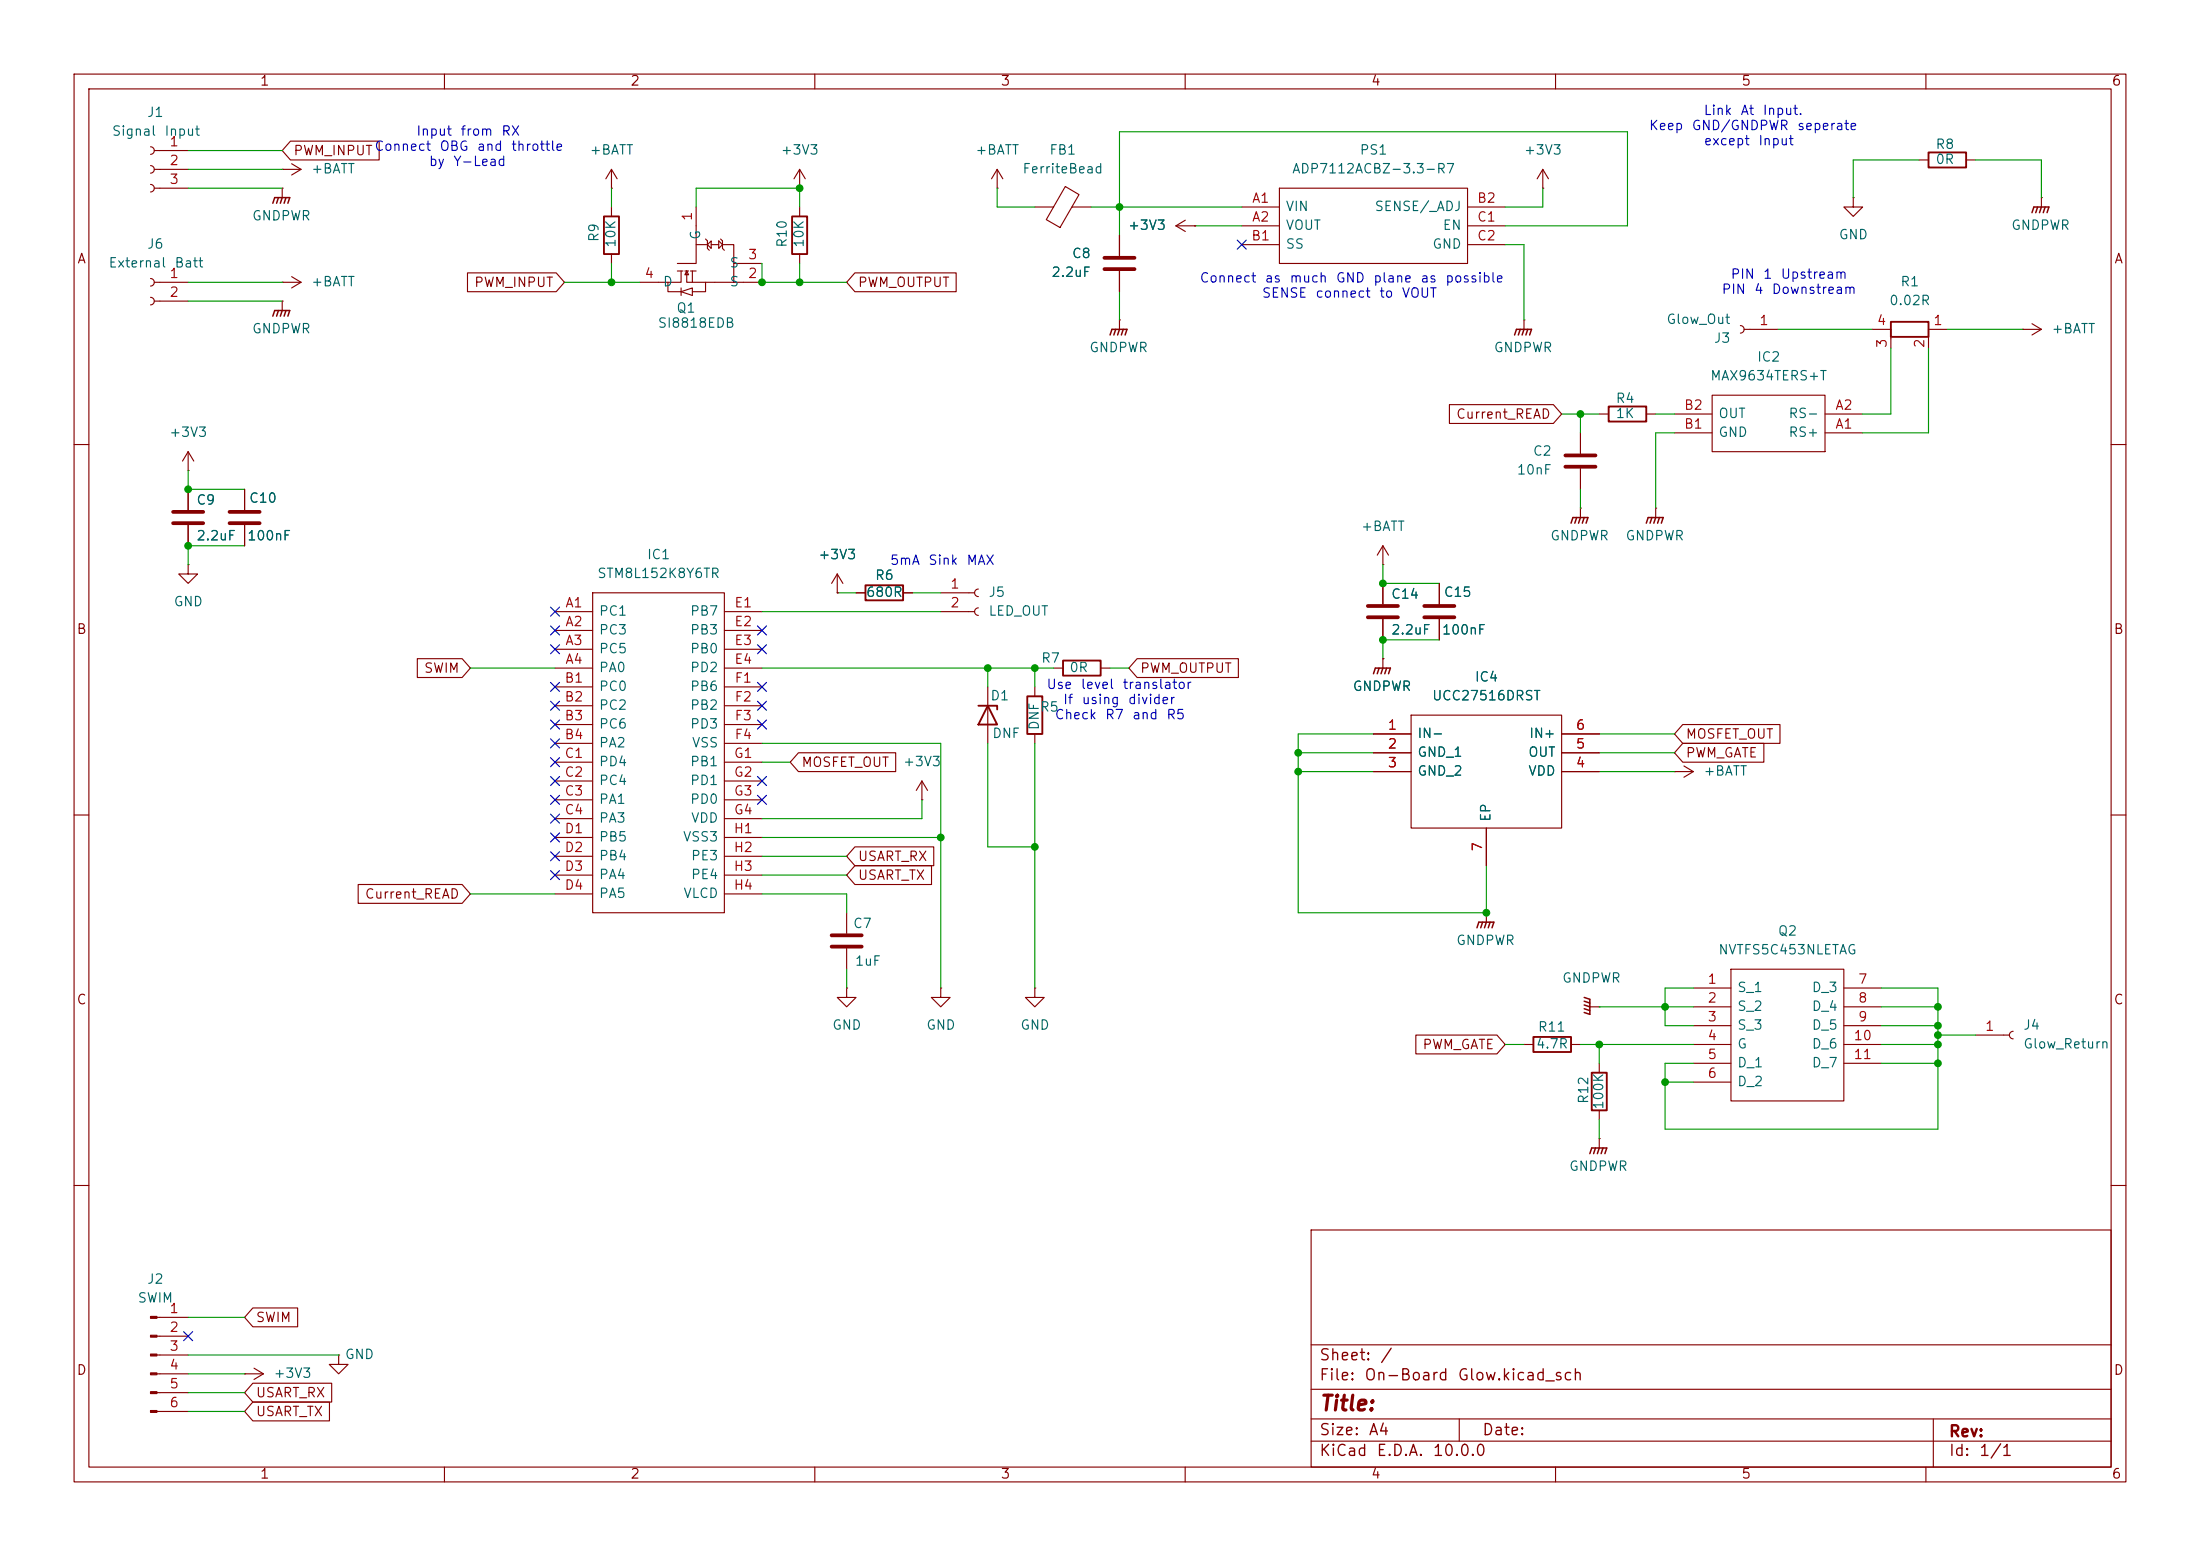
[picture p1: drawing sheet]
<svg xmlns="http://www.w3.org/2000/svg" width="297mm" height="210mm" viewBox="0 0 297 210" stroke-linecap="round" stroke-linejoin="round" font-family="sans-serif">
<g fill="none" stroke="#840000" stroke-width=".15">
<path d="M10 10h277v190h-277zM12 12h273v186h-273zM20.3 19.8a.51 .51 0 0 1 .5 .5 .51 .51 0 0 1-.5 .5M39.2 19h12v2.6h-12l-1.1-1.3zM60 10v2M110 10v2M160 10v2M210 10v2M260 10v2M20.3 37.6a.51 .51 0 0 1 .5 .5 .51 .51 0 0 1-.5 .5M20.3 22.4a.51 .51 0 0 1 .5 .5 .51 .51 0 0 1-.5 .5M20.3 24.9a.51 .51 0 0 1 .5 .5 .51 .51 0 0 1-.5 .5"/>
<path d="M20.8 38.1h4.6M20.8 20.3h4.6M20.8 22.9h4.6M20.8 25.4h4.6M38.1 22.9h.1M38.1 25.4h.1M38.1 38.1h.1M38.1 38.1h2.5M38.1 25.4v1.3M38.1 22.9h2.5M39.4 22.1l1.2 .8M39.4 37.3l1.2 .8"/>
<path d="M40.6 22.9l-1.2 .7M40.6 38.1l-1.2 .8M63.1 36.8h12l1.1 1.3-1.1 1.3h-12zM82.5 25.4h.1M82.5 22.9l-.7 1.2M82.5 22.9l.8 1.2M82.5 22.9v2.5M82.5 27.9v1.3M82.5 34.3v1.3M90.2 38.1v1.3h1.7M91.4 36.6h.8M91.9 36.6v1.5h-5.5"/>
<path d="M91.9 39.4l1.6-.5v1zM91.9 38.9v1M92.5 36.6h.5M92.7 36.6l.3 .5h-.5zM92.7 36.6v1.5h.8M93.2 36.6h.8M93.5 36.6v1.5h9.4M94 27.9v7.7h-2.6M94 33h1.5M95.2 38.1v1.3h-1.7M95.2 32.3l.3 .2v1l.3 .3M96 32.5v1l-.5-.5z"/>
<path d="M96 33h1M97 32.5l.5 .5-.5 .5zM97.3 32.3l.2 .2v1l.3 .3M97.5 33h1.6v5.1M99.1 35.6h3.8M107.9 25.4h.1M107.9 22.9v2.5M107.9 27.9v1.3M107.9 34.3v1.3M107.9 22.9l-.7 1.2M107.9 22.9l.8 1.2M115.4 36.8h13.7v2.6h-13.7l-1.1-1.3z"/>
<path d="M134.6 25.4h.1M134.6 22.9l-.7 1.2M134.6 22.9l.8 1.2M134.6 22.9v2.5M139.7 27.9h2.5M143.8 25.2l1.9 1.1-2.6 4.4-1.9-1.1zM144.7 27.9h2.6M151.1 31.8v2.7M151.1 36.6v2.8M158.7 30.5l1.3 .7M158.7 30.5h2.6M160 29.7l-1.3 .8"/>
<path d="M161.3 30.5h.1M167.6 30.5h5.1M167.6 33h5.1M167.6 27.9h5.1M172.7 25.4h25.4v10.2h-25.4zM198.1 30.5h5.1M198.1 33h5.1M198.1 27.9h5.1M208.3 25.4h.1M208.3 22.9l-.8 1.2M208.3 22.9l.7 1.2M208.3 22.9v2.5"/>
<path d="M250.2 26.7v1.2h1.3l-1.3 1.3-1.3-1.3h1.3M250.2 26.7h.1M259.1 21.6h1.2M265.4 21.6h1.3M275.6 26.7h.1M275.6 26.7v1.2M20.3 40.1a.51 .51 0 0 1 .5 .5 .51 .51 0 0 1-.5 .5M20.8 40.6h4.6M38.1 40.6h.1M38.1 40.6v1.3M151.1 43.2h.1M151.1 43.2v1.3"/>
<path d="M195.7 54.6h14l1.1 1.3-1.1 1.3h-14zM205.7 43.2h.1M205.7 43.2v1.3M213.4 58.4v2.8M215.9 55.9h1.3M222.2 55.9h1.3M226.1 58.4h5M226.1 55.9h5M231.1 53.3h15.3v7.7h-15.3zM234.9 43.9a.51 .51 0 0 1 .6 .6 .51 .51 0 0 1-.6 .5M235.5 44.5h4.5M246.4 58.4h5.1"/>
<path d="M246.4 55.9h5.1M252.7 44.5h2.6v2.5M262.9 44.5h-2.6v2.5M273 44.5h.1M273 44.5h2.6M274.3 43.7l1.3 .8M275.6 44.5l-1.3 .7M10 60h2M25.4 76.2v1.3h1.3l-1.3 1.2-1.3-1.2h1.3M25.4 76.2h.1M25.4 63.5h.1M25.4 61v2.5"/>
<path d="M25.4 66v2.8M25.4 70.9v2.8M25.4 61l-.8 1.2M25.4 61l.8 1.2M33 66v2.8M33 70.9v2.8M113 77.5l-.7 1.2M113 77.5l.8 1.2M113 77.5v2.5M132.1 79.5a.51 .51 0 0 0-.5 .5 .51 .51 0 0 0 .5 .5M186.7 76.2h.1M186.7 73.7v2.5"/>
<path d="M186.7 78.7v2.8M186.7 73.7l-.8 1.2M186.7 73.7l.8 1.2M194.3 78.7v2.8M213.4 68.6h.1M213.4 63.2v2.8M213.4 68.6v1.3M223.5 68.6h.1M223.5 68.6v1.3M285 60h2M56.3 88.9h6.1l1.1 1.3-1.1 1.2h-6.1zM74.9 90.2h5.1"/>
<path d="M74.9 82.6h5.1M74.9 85.1h5.1M74.9 87.6h5.1M74.9 92.7h5.1M74.9 95.3h5.1M74.9 97.8h5.1M80 80h17.8v43.2h-17.8zM97.8 90.2h5.1M97.8 82.6h5.1M97.8 85.1h5.1M97.8 87.6h5.1M97.8 92.7h5.1"/>
<path d="M97.8 95.3h5.1M97.8 97.8h5.1M113 80h.1M115.6 80h1.2M121.9 80h1.3M127 82.6h4.6M127 80h4.6M132.1 82a.51 .51 0 0 0-.5 .6 .51 .51 0 0 0 .5 .5M133.3 92.7v7.6M139.7 92.7v1.3M139.7 99.1v1.2M142.2 90.2h1.3"/>
<path d="M148.6 90.2h1.3M153.5 88.9h13.7v2.5h-13.7l-1.1-1.2zM185.4 99.1h5.1M186.7 88.9h.1M186.7 83.6v2.8M186.7 88.9v1.3M190.5 96.5h20.3v15.3h-20.3zM194.3 83.6v2.8M210.8 99.1h5.1M227.2 97.8h13.1v2.5h-13.1l-1.1-1.2zM10 110h2M48.4 119.4h14l1.1 1.3-1.1 1.2h-14z"/>
<path d="M74.9 100.3h5.1M74.9 102.9h5.1M74.9 105.4h5.1M74.9 108h5.1M74.9 110.5h5.1M74.9 113h5.1M74.9 115.6h5.1M74.9 118.1h5.1M97.8 100.3h5.1M97.8 102.9h5.1M97.8 105.4h5.1M97.8 108h5.1"/>
<path d="M97.8 110.5h5.1M97.8 113h5.1M97.8 115.6h5.1M97.8 118.1h5.1M107.8 101.6h13.1v2.5h-13.1l-1.1-1.2zM115.4 116.8h10.4v2.6h-10.4l-1.1-1.3zM115.4 114.3h10.7v2.5h-10.7l-1.1-1.2zM124.5 108h.1M124.5 105.4l-.8 1.3M124.5 105.4l.7 1.3M124.5 105.4v2.6M185.4 101.6h5.1"/>
<path d="M185.4 104.1h5.1M200.7 111.8v5M210.8 101.6h5.1M210.8 104.1h5.1M226.1 104.1h.1M226.1 104.1h2.5M227.2 100.3h10.9v2.6h-10.9l-1.1-1.3zM227.3 103.4l1.3 .7M228.6 104.1l-1.3 .8M285 110h2M74.9 120.7h5.1M97.8 120.7h5.1"/>
<path d="M114.3 133.4v1.2h1.3l-1.3 1.3-1.3-1.3h1.3M114.3 133.4h.1M114.3 123.2v2.8M114.3 128v2.8M127 133.4v1.2h1.3l-1.3 1.3-1.3-1.3h1.3M127 133.4h.1M139.7 133.4v1.2h1.3l-1.3 1.3-1.3-1.3h1.3M139.7 133.4h.1M191.1 139.7h11l1.1 1.3-1.1 1.2h-11zM200.7 123.2h.1M200.7 123.2v1.3M214.6 135.9h1.3"/>
<path d="M215.9 135.9h.1M228.6 135.9h5.1M228.6 133.4h5.1M228.6 138.4h5.1M233.7 130.8h15.2v17.8h-15.2zM248.9 135.9h5.1M248.9 133.4h5.1M248.9 138.4h5.1M266.7 139.7h4.6M271.8 139.2a.51 .51 0 0 0-.5 .5 .51 .51 0 0 0 .5 .5M205.7 141h1.3M212.1 141h1.3"/>
<path d="M215.9 153.7h.1M215.9 143.5v1.3M215.9 149.9v1.2M215.9 153.7v1.2M228.6 141h5.1M228.6 143.5h5.1M228.6 146.1h5.1M248.9 141h5.1M248.9 143.5h5.1M10 160h2M21.2 177.8h4.2M34.1 176.5h6.1v2.6h-6.1l-1.1-1.3z"/>
<path d="M177 166h108v32h-108zM285 160h2M21.2 180.3h4.2M21.2 182.9h4.2M21.2 185.4h4.2M21.2 188h4.2M21.2 190.5h4.2M33 185.4h.1M33 185.4h2.6M34.1 186.7h10.7v2.5h-10.7l-1.1-1.2zM34.1 189.2h10.4v2.6h-10.4l-1.1-1.3zM34.3 184.7l1.3 .7"/>
<path d="M35.6 185.4l-1.3 .8M45.7 182.9v1.3h1.3l-1.3 1.2-1.3-1.2h1.3M45.7 182.9h.1M60 198v2M110 198v2M160 198v2M177 194.5h108M177 191.5h108M177 187.5h108M177 181.5h108M197 191.5v3M210 198v2"/>
<path d="M260 198v2M261 191.5v6.5"/>
</g>
<g fill="#840000" stroke="#840000" stroke-width=".15">
<path d="M20.3 177.7h.9v.2h-.9z"/>
<path d="M20.3 180.2h.9v.3h-.9z"/>
<path d="M20.3 182.8h.9v.2h-.9z"/>
<path d="M20.3 185.3h.9v.2h-.9z"/>
<path d="M20.3 187.8h.9v.3h-.9z"/>
<path d="M20.3 190.4h.9v.2h-.9z"/>
</g>
<g fill="none" stroke="#840000" stroke-width=".2">
<path d="M36.8 27.4l.3-.7h2l-.2 .7M37.6 26.7l-.3 .7M38.1 26.7l-.3 .7M38.6 26.7l-.2 .7M274.3 28.7l.3-.8h2l-.2 .8M275.1 27.9l-.3 .8M275.6 27.9l-.3 .8M276.1 27.9l-.3 .8M36.8 42.7l.3-.8h2l-.2 .8M37.6 41.9l-.3 .8M38.1 41.9l-.3 .8M38.6 41.9l-.2 .8"/>
<path d="M149.9 45.2l.2-.7h2l-.2 .7M150.6 44.5l-.2 .7M151.1 44.5l-.2 .7M151.6 44.5l-.2 .7M204.5 45.2l.2-.7h2.1l-.3 .7M205.2 44.5l-.2 .7M205.7 44.5l-.2 .7M206.2 44.5l-.2 .7M212.1 70.6l.2-.7h2.1l-.3 .7M212.9 69.9l-.3 .7M213.4 69.9l-.3 .7M213.9 69.9l-.3 .7"/>
<path d="M222.2 70.6l.3-.7h2l-.2 .7M223 69.9l-.2 .7M223.5 69.9l-.2 .7M224 69.9l-.2 .7M185.4 90.9l.3-.7h2l-.2 .7M186.2 90.2l-.3 .7M186.7 90.2l-.3 .7M187.2 90.2l-.3 .7M199.4 125.2l.2-.7h2.1l-.3 .7M200.2 124.5l-.3 .7M200.7 124.5l-.3 .7M201.2 124.5l-.3 .7"/>
<path d="M213.9 134.6l.7 .3v2l-.7-.2M213.9 135.1l.7 .3M213.9 135.6l.7 .3M213.9 136.1l.7 .3M214.6 155.7l.3-.8h2l-.2 .8M215.4 154.9l-.3 .8M215.9 154.9l-.3 .8M216.4 154.9l-.2 .8"/>
</g>
<path d="M81.5 29.2h2.1v5.1h-2.1zM106.9 29.2h2.1v5.1h-2.1zM260.3 20.6h5.1v2h-5.1zM217.2 54.9h5v2h-5zM255.3 43.4h5v2.1h-5zM116.8 79h5.1v2h-5.1zM132.1 95.3h2.5v.5M133.3 95.3l1.3 2.5h-2.5zM138.7 94h2v5.1h-2zM143.5 89.2h5.1v2h-5.1zM207 140h5.1v2h-5.1zM214.9 144.8h2v5.1h-2z" fill="none" stroke="#840000" stroke-width=".25"/>
<g fill="none" stroke="#840000" stroke-width=".51">
<path d="M149.1 34.8h4.1M149.1 36.3h4.1M23.4 69.1h4M23.4 70.6h4M31 69.1h4.1M31 70.6h4.1M211.3 61.5h4.1M211.3 63h4.1M184.7 81.8h4M184.7 83.3h4M192.3 81.8h4M192.3 83.3h4"/>
<path d="M112.3 127.8h4M112.3 126.2h4"/>
</g>
<g fill="none" stroke="#009600" stroke-width=".15">
<path d="M25.4 25.4h12.7M25.4 38.1h12.7M25.4 20.3h12.7M25.4 22.9h12.7M76.2 38.1h10.2M82.5 25.4v2.5M82.5 35.6v2.5M94 27.9v-2.5h13.9v2.5M102.9 35.6v2.5h11.4M107.9 35.6v2.5M134.6 25.4v2.5h5.1M147.3 27.9h20.3"/>
<path d="M151.1 39.4v3.8M161.3 30.5h6.3M203.2 30.5h16.5v-12.7h-68.6v14M203.2 33h2.5v10.2M208.3 25.4v2.5h-5.1M259.1 21.6h-8.9v5.1M266.7 21.6h8.9v5.1M25.4 40.6h12.7M210.8 55.9h5.1M213.4 55.9v2.5M223.5 55.9h2.6M226.1 58.4h-2.6v10.2"/>
<path d="M240 44.5h12.7M255.3 47v8.9h-3.8M260.3 47v11.4h-8.8M262.9 44.5h10.1M25.4 63.5v2.5h7.6M33 73.7h-7.6v2.5M186.7 76.2v2.5h7.6M213.4 66v2.6M63.5 90.2h11.4M102.9 90.2h39.3M102.9 82.6h24.1M113 80h2.6"/>
<path d="M123.2 80h3.8M133.3 90.2v2.5M139.7 90.2v2.5M149.9 90.2h2.5M185.4 99.1h-10.1v24.1h25.4v-6.4M194.3 86.4h-7.6v2.5M215.9 99.1h10.2M102.9 118.1h11.4M102.9 113h24.1M102.9 100.3h24.1v33.1M102.9 115.6h11.4M102.9 102.9h3.8"/>
<path d="M124.5 108v2.5h-21.6M133.3 100.3v14h6.4M139.7 100.3v33.1M175.3 104.1h10.1M175.3 101.6h10.1M215.9 104.1h10.2M215.9 101.6h10.2M63.5 120.7h11.4M102.9 120.7h11.4v2.5M114.3 130.8v2.6M215.9 135.9h12.7M228.6 133.4h-3.8v5h3.8"/>
<path d="M254 138.4h7.6M254 133.4h7.6v19h-36.8v-8.9h3.8M254 135.9h7.6M261.6 139.7h5.1M203.2 141h2.5M213.4 141h15.2M215.9 141v2.5M215.9 151.1v2.6M224.8 146.1h3.8M254 141h7.6M254 143.5h7.6M25.4 177.8h7.6"/>
<path d="M25.4 190.5h7.6M25.4 185.4h7.6M25.4 188h7.6M25.4 182.9h20.3"/>
</g>
<g fill="none" stroke="#000084" stroke-width=".15">
<path d="M167 32.4l1.2 1.2M168.2 32.4l-1.2 1.2M74.3 94.6l1.2 1.3M74.3 99.7l1.2 1.2M74.3 97.2l1.2 1.2M74.3 81.9l1.2 1.3M74.3 84.5l1.2 1.2M74.3 92.1l1.2 1.2M74.3 87l1.2 1.2M75.5 94.6l-1.2 1.3M75.5 99.7l-1.2 1.2M75.5 97.2l-1.2 1.2"/>
<path d="M75.5 81.9l-1.2 1.3M75.5 84.5l-1.2 1.2M75.5 92.1l-1.2 1.2M75.5 87l-1.2 1.2M102.3 87l1.2 1.2M102.3 84.5l1.2 1.2M102.3 97.2l1.2 1.2M102.3 94.6l1.2 1.3M102.3 92.1l1.2 1.2M103.5 87l-1.2 1.2M103.5 84.5l-1.2 1.2M103.5 97.2l-1.2 1.2"/>
<path d="M103.5 94.6l-1.2 1.3M103.5 92.1l-1.2 1.2M74.3 117.5l1.2 1.2M74.3 109.9l1.2 1.2M74.3 107.3l1.2 1.3M74.3 115l1.2 1.2M74.3 112.4l1.2 1.2M74.3 102.3l1.2 1.2M74.3 104.8l1.2 1.2M75.5 117.5l-1.2 1.2M75.5 109.9l-1.2 1.2M75.5 107.3l-1.2 1.3"/>
<path d="M75.5 115l-1.2 1.2M75.5 112.4l-1.2 1.2M75.5 102.3l-1.2 1.2M75.5 104.8l-1.2 1.2M102.3 104.8l1.2 1.2M102.3 107.3l1.2 1.3M103.5 104.8l-1.2 1.2M103.5 107.3l-1.2 1.3M24.8 179.7l1.2 1.2M26 179.7l-1.2 1.2"/>
</g>
<g fill="#009600" stroke="#009600" stroke-width=".14">
<circle cx="200.7" cy="123.2" r=".46"/>
<circle cx="175.3" cy="104.1" r=".46"/>
<circle cx="175.3" cy="101.6" r=".46"/>
<circle cx="186.7" cy="78.7" r=".46"/>
<circle cx="186.7" cy="86.4" r=".46"/>
<circle cx="215.9" cy="141" r=".46"/>
<circle cx="213.4" cy="55.9" r=".46"/>
<circle cx="107.9" cy="25.4" r=".46"/>
<circle cx="102.9" cy="38.1" r=".46"/>
<circle cx="107.9" cy="38.1" r=".46"/>
<circle cx="151.1" cy="27.9" r=".46"/>
<circle cx="139.7" cy="90.2" r=".46"/>
<circle cx="261.6" cy="141" r=".46"/>
<circle cx="261.6" cy="139.7" r=".46"/>
<circle cx="261.6" cy="135.9" r=".46"/>
<circle cx="261.6" cy="138.4" r=".46"/>
<circle cx="261.6" cy="143.5" r=".46"/>
<circle cx="224.8" cy="135.9" r=".46"/>
<circle cx="224.8" cy="146.1" r=".46"/>
<circle cx="133.3" cy="90.2" r=".46"/>
<circle cx="139.7" cy="114.3" r=".46"/>
<circle cx="127" cy="113" r=".46"/>
<circle cx="82.5" cy="38.1" r=".46"/>
<circle cx="25.4" cy="73.7" r=".46"/>
<circle cx="25.4" cy="66" r=".46"/>
</g>
<text font-size="2" fill="#840000" x="178" y="190.9">Title:</text>
<g font-size="1.5" fill="#840000">
<text x="178" y="184">Sheet:</text>
<text x="186.2" y="184">/</text>
<text x="178" y="186.7">File:</text>
<text x="184.1" y="186.7">On-Board</text>
<text x="196.7" y="186.7">Glow.kicad_sch</text>
<text x="178" y="196.9">KiCad</text>
<text x="178" y="194.1">Size:</text>
<text x="184.7" y="194.1">A4</text>
<text x="185.7" y="196.9">E.D.A.</text>
<text x="193.3" y="196.9">10.0.0</text>
<text x="200" y="194.1">Date:</text>
<text x="263" y="194.3">Rev:</text>
<text x="263" y="196.9">Id:</text>
<text x="267.1" y="196.9">1/1</text>
</g>
<g font-size="1.3" fill="#840000">
<text x="35" y="11.9">1</text>
<text x="85" y="11.9">2</text>
<text x="135" y="11.9">3</text>
<text x="185" y="11.9">4</text>
<text x="235" y="11.9">5</text>
<text x="285" y="11.9">6</text>
<text x="39.5" y="21.3">PWM_INPUT</text>
<text x="10.3" y="35.9">A</text>
<text x="285.3" y="35.9">A</text>
<text x="63.9" y="39.1">PWM_INPUT</text>
<text x="115.7" y="39.1">PWM_OUTPUT</text>
<text x="196.5" y="56.8">Current_READ</text>
<text x="10.3" y="85.9">B</text>
<text x="285.3" y="85.9">B</text>
<text x="57.2" y="91.1">SWIM</text>
<text x="153.8" y="91.1">PWM_OUTPUT</text>
<text x="227.5" y="100">MOSFET_OUT</text>
<text x="108.1" y="103.8">MOSFET_OUT</text>
<text x="227.5" y="102.6">PWM_GATE</text>
<text x="115.7" y="119.1">USART_TX</text>
<text x="115.7" y="116.5">USART_RX</text>
<text x="49.2" y="121.6">Current_READ</text>
<text x="10.3" y="135.9">C</text>
<text x="285.3" y="135.9">C</text>
<text x="192" y="141.9">PWM_GATE</text>
<text x="34.4" y="178.8">SWIM</text>
<text x="10.3" y="185.9">D</text>
<text x="285.3" y="185.9">D</text>
<text x="34.4" y="188.9">USART_RX</text>
<text x="34.4" y="191.5">USART_TX</text>
<text x="35" y="199.9">1</text>
<text x="85" y="199.9">2</text>
<text x="135" y="199.9">3</text>
<text x="185" y="199.9">4</text>
<text x="235" y="199.9">5</text>
<text x="285" y="199.9">6</text>
</g>
<g font-size="1.3" fill="#006464">
<text x="19.8" y="16.1">J1</text>
<text x="15" y="18.6">Signal</text>
<text x="22.1" y="18.6">Input</text>
<text x="41.9" y="23.7">+BATT</text>
<text x="79.5" y="21.2">+BATT</text>
<text x="105.3" y="21.2">+3V3</text>
<text x="131.6" y="21.2">+BATT</text>
<text x="137.9" y="23.7">FerriteBead</text>
<text x="141.6" y="21.2">FB1</text>
<text x="174.3" y="23.7">ADP7112ACBZ-3.3-R7</text>
<text x="183.5" y="21.2">PS1</text>
<text x="205.6" y="21.2">+3V3</text>
<text x="261.2" y="20.4">R8</text>
<text x="261.2" y="22.5">0R</text>
<text x="173.5" y="28.8">VIN</text>
<text x="185.5" y="28.8">SENSE/_ADJ</text>
<text x="19.8" y="33.9">J6</text>
<text x="33.9" y="30.1">GNDPWR</text>
<text x="81.1" y="32.8" transform="rotate(-90 81.1 32.8)">R9</text>
<text x="83.4" y="33.5" transform="rotate(-90 83.4 33.5)">10K</text>
<text x="94.8" y="32.5" transform="rotate(-90 94.8 32.5)">G</text>
<text x="106.5" y="33.5" transform="rotate(-90 106.5 33.5)">R10</text>
<text x="108.8" y="33.5" transform="rotate(-90 108.8 33.5)">10K</text>
<text x="144.6" y="35.2">C8</text>
<text x="152.2" y="31.3">+3V3</text>
<text x="173.5" y="31.3">VOUT</text>
<text x="173.5" y="33.9">SS</text>
<text x="193.3" y="33.9">GND</text>
<text x="194.7" y="31.3">EN</text>
<text x="248.2" y="32.6">GND</text>
<text x="271.4" y="31.3">GNDPWR</text>
<text x="14.6" y="36.4">External</text>
<text x="23.5" y="36.4">Batt</text>
<text x="41.9" y="39">+BATT</text>
<text x="89.4" y="39">D</text>
<text x="98.4" y="39">S</text>
<text x="98.4" y="36.4">S</text>
<text x="141.8" y="37.7">2.2uF</text>
<text x="255" y="41.5">0.02R</text>
<text x="256.5" y="39">R1</text>
<text x="33.9" y="45.3">GNDPWR</text>
<text x="88.7" y="44.6">SI8818EDB</text>
<text x="91.2" y="42.5">Q1</text>
<text x="147" y="47.9">GNDPWR</text>
<text x="201.6" y="47.9">GNDPWR</text>
<text x="224.9" y="44">Glow_Out</text>
<text x="231.3" y="46.6">J3</text>
<text x="276.9" y="45.3">+BATT</text>
<text x="230.8" y="51.7">MAX9634TERS+T</text>
<text x="237.1" y="49.1">IC2</text>
<text x="22.8" y="59.3">+3V3</text>
<text x="218" y="54.7">R4</text>
<text x="218" y="56.7">1K</text>
<text x="231.9" y="59.3">GND</text>
<text x="231.9" y="56.7">OUT</text>
<text x="241.4" y="59.3">RS+</text>
<text x="241.4" y="56.7">RS-</text>
<text x="204.7" y="64.4">10nF</text>
<text x="206.9" y="61.8">C2</text>
<text x="26.4" y="68.4">C9</text>
<text x="33.5" y="68.2">C10</text>
<text x="183.7" y="72">+BATT</text>
<text x="26.4" y="73.3">2.2uF</text>
<text x="33.3" y="73.3">100nF</text>
<text x="87.3" y="75.8">IC1</text>
<text x="110.4" y="75.8">+3V3</text>
<text x="209.2" y="73.3">GNDPWR</text>
<text x="219.4" y="73.3">GNDPWR</text>
<text x="23.4" y="82.1">GND</text>
<text x="80.5" y="78.3">STM8L152K8Y6TR</text>
<text x="80.8" y="83.4">PC1</text>
<text x="93.1" y="83.4">PB7</text>
<text x="116.8" y="80.9">680R</text>
<text x="118" y="78.6">R6</text>
<text x="133.4" y="80.9">J5</text>
<text x="133.4" y="83.4">LED_OUT</text>
<text x="187.7" y="81.1">C14</text>
<text x="194.8" y="80.9">C15</text>
<text x="80.8" y="86">PC3</text>
<text x="80.8" y="88.5">PC5</text>
<text x="93.1" y="86">PB3</text>
<text x="93.1" y="88.5">PB0</text>
<text x="140.5" y="89.8">R7</text>
<text x="187.7" y="86">2.2uF</text>
<text x="194.6" y="86">100nF</text>
<text x="80.8" y="91">PA0</text>
<text x="80.8" y="93.6">PC0</text>
<text x="93.1" y="91">PD2</text>
<text x="93.1" y="93.6">PB6</text>
<text x="133.6" y="94.8">D1</text>
<text x="144.3" y="91">0R</text>
<text x="182.5" y="93.6">GNDPWR</text>
<text x="193.2" y="94.8">UCC27516DRST</text>
<text x="199" y="92.3">IC4</text>
<text x="80.8" y="96.1">PC2</text>
<text x="80.8" y="98.7">PC6</text>
<text x="80.8" y="101.2">PA2</text>
<text x="93.1" y="96.1">PB2</text>
<text x="93.1" y="98.7">PD3</text>
<text x="93.3" y="101.2">VSS</text>
<text x="133.9" y="99.9">DNF</text>
<text x="140.3" y="96.4">R5</text>
<text x="140.6" y="98.6" transform="rotate(-90 140.6 98.6)">DNF</text>
<text x="191.3" y="99.9">IN-</text>
<text x="206.3" y="99.9">IN+</text>
<text x="80.8" y="103.7">PD4</text>
<text x="80.8" y="106.3">PC4</text>
<text x="93.1" y="103.7">PB1</text>
<text x="93.1" y="106.3">PD1</text>
<text x="121.8" y="103.7">+3V3</text>
<text x="191.3" y="102.5">GND_1</text>
<text x="191.3" y="105">GND_2</text>
<text x="206.2" y="105">VDD</text>
<text x="206.2" y="102.5">OUT</text>
<text x="229.9" y="105">+BATT</text>
<text x="80.8" y="108.8">PA1</text>
<text x="80.8" y="111.4">PA3</text>
<text x="80.8" y="113.9">PB5</text>
<text x="92.1" y="113.9">VSS3</text>
<text x="93.1" y="108.8">PD0</text>
<text x="93.2" y="111.4">VDD</text>
<text x="201.5" y="111" transform="rotate(-90 201.5 111)">EP</text>
<text x="80.8" y="116.4">PB4</text>
<text x="80.8" y="119">PA4</text>
<text x="93.2" y="116.4">PE3</text>
<text x="93.2" y="119">PE4</text>
<text x="80.8" y="121.5">PA5</text>
<text x="92.2" y="121.5">VLCD</text>
<text x="115.1" y="125.6">C7</text>
<text x="115.3" y="130.7">1uF</text>
<text x="196.5" y="127.9">GNDPWR</text>
<text x="231.9" y="129.1">NVTFS5C453NLETAG</text>
<text x="239.9" y="126.6">Q2</text>
<text x="210.8" y="132.9">GNDPWR</text>
<text x="234.4" y="134.2">S_1</text>
<text x="234.4" y="136.8">S_2</text>
<text x="244.5" y="134.2">D_3</text>
<text x="244.5" y="136.8">D_4</text>
<text x="112.3" y="139.3">GND</text>
<text x="125" y="139.3">GND</text>
<text x="137.7" y="139.3">GND</text>
<text x="207.3" y="141.8">4.7R</text>
<text x="207.5" y="139.5">R11</text>
<text x="234.4" y="139.3">S_3</text>
<text x="234.4" y="141.8">G</text>
<text x="244.5" y="139.3">D_5</text>
<text x="244.5" y="141.8">D_6</text>
<text x="273.1" y="139.3">J4</text>
<text x="273.1" y="141.8">Glow_Return</text>
<text x="214.7" y="149.1" transform="rotate(-90 214.7 149.1)">R12</text>
<text x="216.8" y="149.9" transform="rotate(-90 216.8 149.9)">100K</text>
<text x="234.4" y="144.4">D_1</text>
<text x="234.4" y="146.9">D_2</text>
<text x="244.5" y="144.4">D_7</text>
<text x="211.7" y="158.3">GNDPWR</text>
<text x="19.8" y="173.6">J2</text>
<text x="18.5" y="176.1">SWIM</text>
<text x="46.5" y="183.7">GND</text>
<text x="36.8" y="186.3">+3V3</text>
</g>
<g font-size="1.3" fill="#0000c2">
<text x="222.5" y="17.9">Keep</text>
<text x="228.3" y="17.9">GND/GNDPWR</text>
<text x="229.9" y="15.8">Link</text>
<text x="234.9" y="15.8">At</text>
<text x="237.9" y="15.8">Input.</text>
<text x="242.5" y="17.9">seperate</text>
<text x="50.5" y="20.7">Connect</text>
<text x="56.1" y="18.6">Input</text>
<text x="57.8" y="22.7">by</text>
<text x="59.3" y="20.7">OBG</text>
<text x="61.1" y="22.7">Y-Lead</text>
<text x="62.1" y="18.6">from</text>
<text x="64.3" y="20.7">and</text>
<text x="67.6" y="18.6">RX</text>
<text x="68.9" y="20.7">throttle</text>
<text x="229.9" y="19.9">except</text>
<text x="237.3" y="19.9">Input</text>
<text x="161.9" y="38.5">Connect</text>
<text x="170.3" y="40.5">SENSE</text>
<text x="170.7" y="38.5">as</text>
<text x="174" y="38.5">much</text>
<text x="177.5" y="40.5">connect</text>
<text x="180.3" y="38.5">GND</text>
<text x="185.3" y="38.5">plane</text>
<text x="186.1" y="40.5">to</text>
<text x="189.1" y="40.5">VOUT</text>
<text x="191.7" y="38.5">as</text>
<text x="195" y="38.5">possible</text>
<text x="232.3" y="40">PIN</text>
<text x="233.5" y="37.9">PIN</text>
<text x="236.7" y="40">4</text>
<text x="237.9" y="37.9">1</text>
<text x="239.1" y="40">Downstream</text>
<text x="240.3" y="37.9">Upstream</text>
<text x="120.1" y="76.6">5mA</text>
<text x="125.2" y="76.6">Sink</text>
<text x="130.4" y="76.6">MAX</text>
<text x="141.2" y="93.3">Use</text>
<text x="143.4" y="95.4">If</text>
<text x="145.8" y="93.3">level</text>
<text x="145.9" y="95.4">using</text>
<text x="151.5" y="93.3">translator</text>
<text x="152.2" y="95.4">divider</text>
<text x="142.3" y="97.4">Check</text>
<text x="149.1" y="97.4">R7</text>
<text x="152.8" y="97.4">and</text>
<text x="157.4" y="97.4">R5</text>
</g>
<g font-size="1.3" fill="#a90000">
<text x="22.8" y="20.1">1</text>
<text x="22.8" y="22.6">2</text>
<text x="22.8" y="25.1">3</text>
<text x="93.7" y="29.9" transform="rotate(-90 93.7 29.9)">1</text>
<text x="168.9" y="27.7">A1</text>
<text x="199.3" y="27.7">B2</text>
<text x="100.9" y="35.3">3</text>
<text x="168.8" y="32.8">B1</text>
<text x="168.9" y="30.2">A2</text>
<text x="199.3" y="30.2">C1</text>
<text x="199.3" y="32.8">C2</text>
<text x="22.8" y="37.8">1</text>
<text x="22.8" y="40.4">2</text>
<text x="86.9" y="37.8">4</text>
<text x="100.9" y="37.8">2</text>
<text x="237.4" y="44.2">1</text>
<text x="253.3" y="44.2">4</text>
<text x="255" y="47.1" transform="rotate(-90 255 47.1)">3</text>
<text x="260.1" y="47.1" transform="rotate(-90 260.1 47.1)">2</text>
<text x="260.9" y="44.2">1</text>
<text x="227.3" y="58.2">B1</text>
<text x="227.3" y="55.6">B2</text>
<text x="247.7" y="58.2">A1</text>
<text x="247.7" y="55.6">A2</text>
<text x="76.2" y="82.3">A1</text>
<text x="99" y="82.3">E1</text>
<text x="128.2" y="79.8">1</text>
<text x="128.2" y="82.3">2</text>
<text x="76.2" y="84.8">A2</text>
<text x="76.2" y="87.4">A3</text>
<text x="76.2" y="89.9">A4</text>
<text x="99" y="84.8">E2</text>
<text x="99" y="87.4">E3</text>
<text x="99" y="89.9">E4</text>
<text x="76.1" y="92.5">B1</text>
<text x="76.1" y="95">B2</text>
<text x="99.1" y="92.5">F1</text>
<text x="99.1" y="95">F2</text>
<text x="76.1" y="97.5">B3</text>
<text x="76.1" y="100.1">B4</text>
<text x="99.1" y="97.5">F3</text>
<text x="99.1" y="100.1">F4</text>
<text x="187.3" y="98.8">1</text>
<text x="187.3" y="101.3">2</text>
<text x="212.7" y="101.3">5</text>
<text x="212.7" y="98.8">6</text>
<text x="76.1" y="102.6">C1</text>
<text x="76.1" y="105.2">C2</text>
<text x="76.1" y="107.7">C3</text>
<text x="99" y="102.6">G1</text>
<text x="99" y="105.2">G2</text>
<text x="99" y="107.7">G3</text>
<text x="187.3" y="103.9">3</text>
<text x="212.7" y="103.9">4</text>
<text x="76.1" y="110.2">C4</text>
<text x="76.1" y="112.8">D1</text>
<text x="99" y="112.8">H1</text>
<text x="99" y="110.2">G4</text>
<text x="76.1" y="115.3">D2</text>
<text x="76.1" y="117.9">D3</text>
<text x="99" y="115.3">H2</text>
<text x="99" y="117.9">H3</text>
<text x="200.4" y="115" transform="rotate(-90 200.4 115)">7</text>
<text x="76.1" y="120.4">D4</text>
<text x="99" y="120.4">H4</text>
<text x="230.4" y="133.1">1</text>
<text x="230.4" y="135.6">2</text>
<text x="250.8" y="133.1">7</text>
<text x="250.8" y="135.6">8</text>
<text x="230.4" y="138.2">3</text>
<text x="230.4" y="140.7">4</text>
<text x="230.4" y="143.3">5</text>
<text x="250.1" y="140.7">10</text>
<text x="250.1" y="143.3">11</text>
<text x="250.8" y="138.2">9</text>
<text x="267.9" y="139.4">1</text>
<text x="230.4" y="145.8">6</text>
<text x="22.8" y="177.5">1</text>
<text x="22.8" y="180.1">2</text>
<text x="22.8" y="182.6">3</text>
<text x="22.8" y="185.2">4</text>
<text x="22.8" y="187.7">5</text>
<text x="22.8" y="190.2">6</text>
</g>
</svg>
